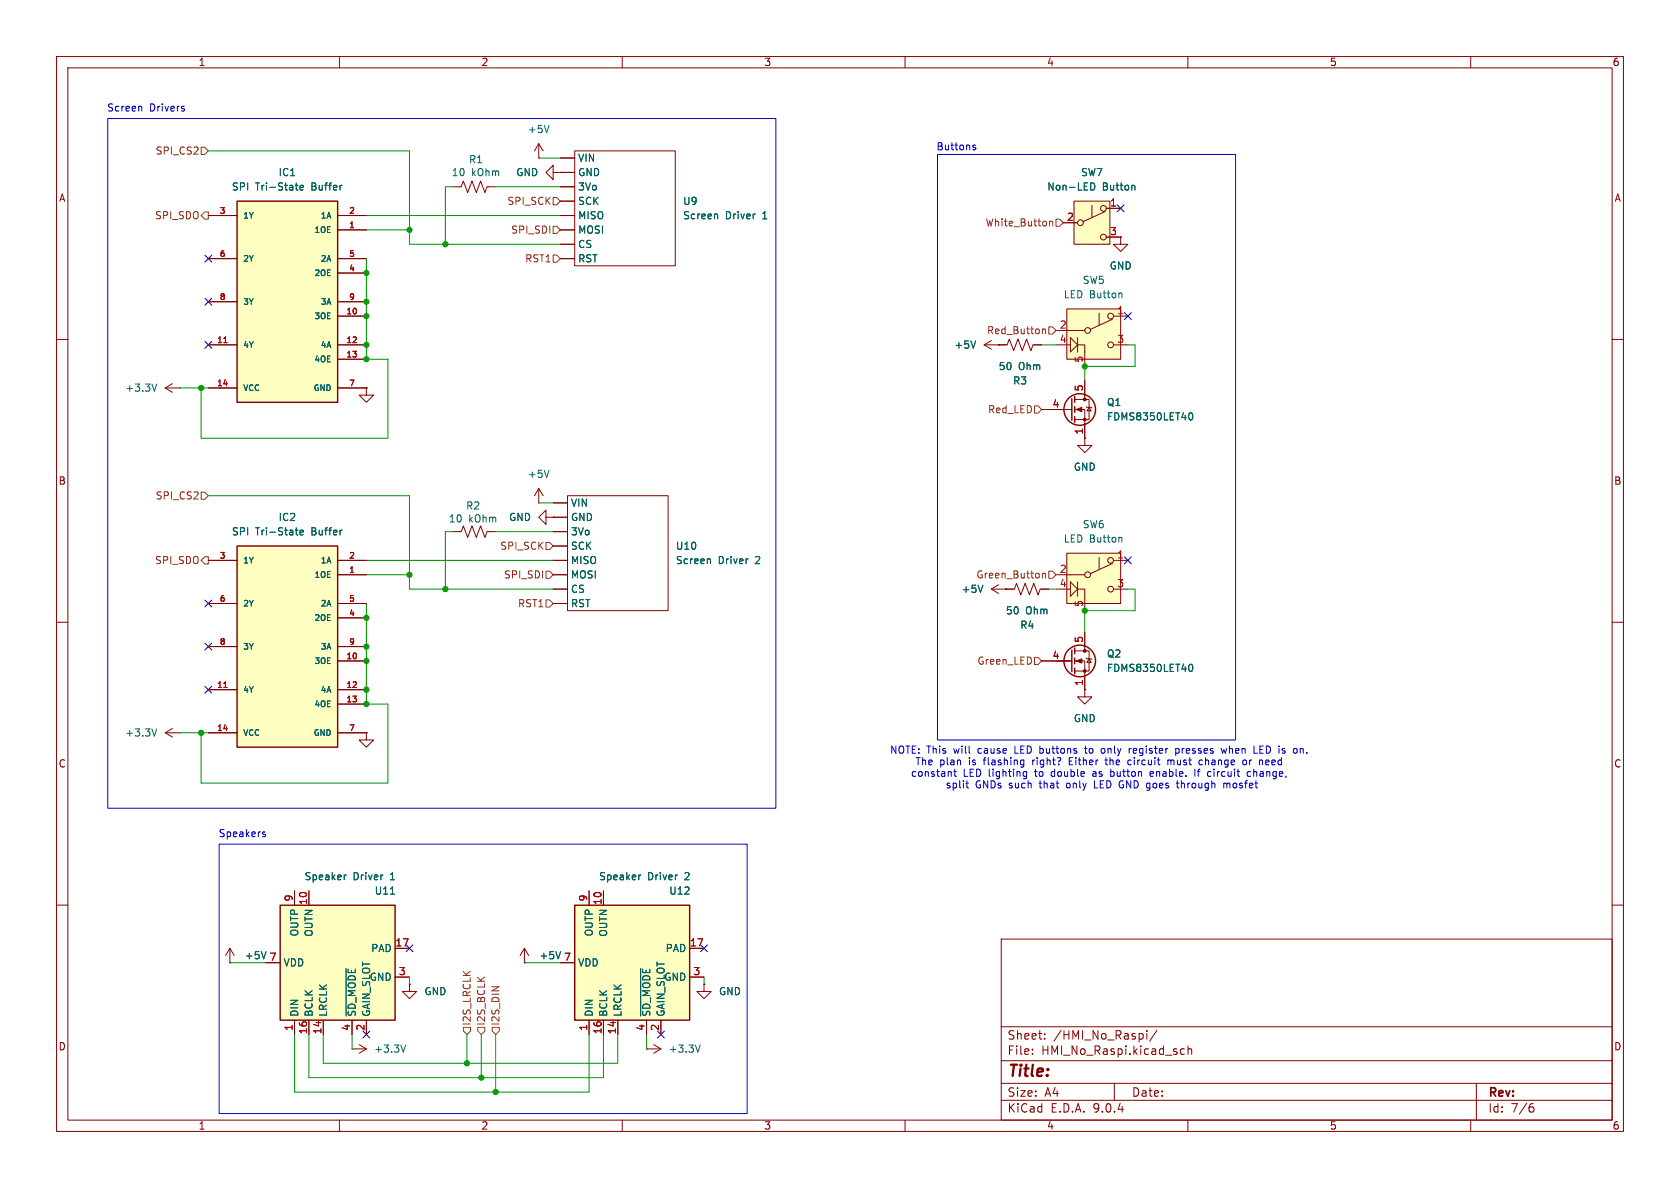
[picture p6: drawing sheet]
<svg xmlns="http://www.w3.org/2000/svg" width="297mm" height="210mm" viewBox="0 0 297 210" stroke-linecap="round" stroke-linejoin="round" font-family="sans-serif">
<g fill="none" stroke="#840000" stroke-width=".18">
<path d="M10 10h277v190h-277zM12 12h273v186h-273zM60 10v2M110 10v2M160 10v2M210 10v2M260 10v2M10 60h2M184.1 72.4h5.4M190 70.6h2.5v3.6h-2.5M190 72.4h1.8v5.1M191.8 77.5v1.2h1.2l-1.2 1.3-1.3-1.3h1.3"/>
<path d="M191.8 77.5h.1M191.8 67.3v3.3M192 71.9l.2 .1h.7l.1 .1M192.5 72l.4 .6h-.7zM285 60h2M10 110h2M285 110h2M191.8 121.9v1.3h1.2l-1.2 1.3-1.3-1.3h1.3M191.8 121.9h.1M10 160h2M177 166h108v32h-108zM285 160h2"/>
<path d="M60 198v2M110 198v2M160 198v2M177 194.5h108M177 191.5h108M177 187.5h108M177 181.5h108M182.5 186.3v.1M182.5 185.5v.1M184.7 183.6v.1M184.7 182.8v.1M197 191.5v3"/>
<path d="M202.7 182.2v.1M202.7 182.7v1M204.5 182.1l-1.3 2M208.7 186.1l.3 .3 .4-.1M209.4 185.5l-.4-.1-.3 .3M210 198v2M210 185.5l.2-.1 .4 .1 .1 .9M210 184.9v1.5M260 198v2M261 191.5v6.5M270.6 195.7h.4l.2 .3-.1 .5-.5 .1M271 195.1l-.4 .1"/>
</g>
<g fill="none" stroke="#840000" stroke-width=".25">
<path d="M189.5 70.5v3.8M190 70.1v1M190 71.9v1M190 73.7v1"/>
<circle cx="190.9" cy="72.4" r="2.79"/>
</g>
<g fill="#840000" stroke="#840000" stroke-width=".18">
<path d="M190.2 72.4l1.1-.4v.8z"/>
<circle cx="191.8" cy="70.6" r=".25"/>
<circle cx="191.8" cy="74.2" r=".25"/>
</g>
<path d="M210.3 73.1l.1-.1a.68 .68 0 0 1 .5 .6 .68 .68 0 0 1-.5 .6l-.1-.1" fill="none" stroke="#006464" stroke-width=".18"/>
<path d="M49.5 160h20.3v20.3h-20.3z" fill="#ffffc2"/>
<path d="M49.5 160h20.3v20.3h-20.3z" fill="none" stroke="#840000" stroke-width=".25"/>
<g fill="none" stroke="#840000" stroke-width=".18">
<path d="M198.1 41.9v1.3h1.3l-1.3 1.3-1.3-1.3h1.3M198.1 41.9h.1M80 94h1.5l.4-1 .8 2 .7-2 .8 2 .8-2 .7 2 .4-1h1.5M52.1 157.5v2.5M54.6 157.5v2.5M47 170.2h2.5M69.8 172.7h2.6M69.8 167.6h2.6M52.1 180.3v2.6M54.6 180.3v2.6M57.1 180.3v2.6M62.2 180.3v2.6"/>
<path d="M64.8 180.3v2.6M114.3 185.4h.1M114.3 185.4h2.5M115.6 184.7l1.2 .7M116.8 185.4l-1.2 .8"/>
</g>
<path d="M61.2 154.7l-.3 .1M69 158.1h.8M61.2 171.2v8.4M123.8 184.7l-.4 1.3" fill="none" stroke="#006464" stroke-width=".18"/>
<path d="M188.6 97.8h9.5v8.9h-9.5z" fill="#ffffc2"/>
<g fill="none" stroke="#840000" stroke-width=".18">
<path d="M188.6 97.8h9.5v8.9h-9.5zM194.3 98.6v2M196.6 99.6l-3.8 1.8M196.8 99.1h2.6M186.7 101.6h5.1M186.7 104.1h2.5M189.2 102.9l1.3 1.2-1.3 1.3zM190.5 104.1h1.3v3.9M190.5 102.9v2.5M196.8 104.1h2.6"/>
<circle cx="196.3" cy="99.1" r=".51"/>
<circle cx="192.3" cy="101.6" r=".51"/>
<circle cx="196.3" cy="104.1" r=".51"/>
</g>
<path d="M198.2 95l.1 .2v.6" fill="none" stroke="#006464" stroke-width=".18"/>
<path d="M41.9 96.5h17.8v35.6h-17.8z" fill="#ffffc2"/>
<path d="M41.9 96.5h17.8v35.6h-17.8z" fill="none" stroke="#840000" stroke-width=".25"/>
<g fill="none" stroke="#840000" stroke-width=".18">
<path d="M36.8 99.1h5.1M59.7 99.1h5.1M36.8 106.7h5.1M36.8 114.3h5.1M59.7 101.6h5.1M59.7 106.7h5.1M59.7 109.2h5.1M59.7 114.3h5.1M59.7 116.8h5.1M177.8 104.1h1.5l.4-1 .8 2.1 .7-2.1 .8 2.1 .8-2.1 .7 2.1 .4-1.1h1.5M36.8 121.9h5.1M36.8 129.5h5.1"/>
<path d="M59.7 121.9h5.1M59.7 124.5h5.1M59.7 129.5h5.1"/>
</g>
<path d="M39.6 121.5h.5" fill="none" stroke="#a90000" stroke-width=".18"/>
<path d="M52.2 93.7h.5M52.4 94.5l.3 .1M53 94.1l.6-.1v-.2l-.4-.1-.2 .2 .1 .6h.5" fill="none" stroke="#006464" stroke-width=".18"/>
<path d="M41.9 35.6h17.8v35.5h-17.8z" fill="#ffffc2"/>
<path d="M41.9 35.6h17.8v35.5h-17.8z" fill="none" stroke="#840000" stroke-width=".25"/>
<g fill="none" stroke="#840000" stroke-width=".18">
<path d="M36.8 38.1h5.1M59.7 38.1h5.1M36.8 45.7h5.1M36.8 53.3h5.1M59.7 40.6h5.1M59.7 45.7h5.1M59.7 48.3h5.1M59.7 53.3h5.1M59.7 55.9h5.1M36.8 61h5.1M36.8 68.6h5.1M59.7 61h5.1"/>
<path d="M59.7 63.5h5.1M59.7 68.6h5.1M92.7 170.2h.1M92.7 167.6l-.8 1.3M92.7 167.6l.8 1.3M92.7 167.6v2.6M62.2 185.4h.1M62.2 185.4h2.6M63.5 184.7l1.3 .7M64.8 185.4l-1.3 .8"/>
</g>
<path d="M39.6 60.6h.5" fill="none" stroke="#a90000" stroke-width=".18"/>
<path d="M52.2 32.8h.5M52.4 33.5l.3 .1M53 33.2l.6-.1v-.3h-.4l-.2 .1 .1 .6h.5M71.7 184.7l-.4 1.3" fill="none" stroke="#006464" stroke-width=".18"/>
<path d="M189.9 35.6h6.3v7.6h-6.3z" fill="#ffffc2"/>
<g fill="none" stroke="#840000" stroke-width=".18">
<path d="M188 39.4h2.5M189.9 35.6h6.3v7.6h-6.3zM193 36.3v2.1M195.4 37.4l-3.9 1.8M195.6 36.8h2.5M195.6 41.9h2.5"/>
<circle cx="191" cy="39.4" r=".51"/>
<circle cx="195.1" cy="36.8" r=".51"/>
<circle cx="195.1" cy="41.9" r=".51"/>
</g>
<path d="M192.8 32.3a.64 .64 0 0 1 .8 .7 .64 .64 0 0 1-.8 .6M200.4 32.8l.2 .1v.7" fill="none" stroke="#006464" stroke-width=".18"/>
<path d="M188.6 54.6h9.5v8.9h-9.5z" fill="#ffffc2"/>
<g fill="none" stroke="#840000" stroke-width=".18">
<path d="M186.7 58.4h5.1M188.6 54.6h9.5v8.9h-9.5zM189.2 59.7l1.3 1.3-1.3 1.2zM190.5 59.7v2.5M194.3 55.4v2M196.6 56.4l-3.8 1.8M196.8 55.9h2.6M186.7 61h2.5M190.5 61h1.3v3.8M196.8 61h2.6"/>
<circle cx="192.3" cy="58.4" r=".51"/>
<circle cx="196.3" cy="55.9" r=".51"/>
<circle cx="196.3" cy="61" r=".51"/>
</g>
<path d="M198.2 51.8l.1 .2v.6" fill="none" stroke="#006464" stroke-width=".18"/>
<path d="M101.6 160h20.3v20.3h-20.3z" fill="#ffffc2"/>
<g fill="none" stroke="#840000" stroke-width=".25">
<path d="M189.5 114.9v3.8M190 114.6v1M190 116.3v1M190 118.1v1M101.6 160h20.3v20.3h-20.3z"/>
<circle cx="190.9" cy="116.8" r="2.79"/>
</g>
<g fill="none" stroke="#840000" stroke-width=".18">
<path d="M36.8 38.1h5.1M59.7 38.1h5.1M80 33h1.5l.4-1 .8 2 .7-2 .8 2 .8-2 .7 2 .4-1h1.5M95.2 27.9h.1M95.2 25.4v2.5M95.2 25.4l-.7 1.3M95.2 25.4l.8 1.3M97.8 30.5v-1.3l-1.3 1.3 1.3 1.3v-1.3h1.3M99.1 30.5h.1M99.1 27.9h2.5M99.1 30.5h2.5M99.1 33h2.5"/>
<path d="M99.1 35.6h2.5M99.1 38.1h2.5M101.6 26.7h17.8v20.3h-17.8zM188 39.4h2.5M195.6 36.8h2.5M36.8 45.7h5.1M36.8 53.3h5.1M59.7 40.6h5.1M59.7 45.7h5.1M59.7 48.3h5.1M59.7 53.3h5.1M59.7 55.9h5.1"/>
<path d="M99.1 40.6h2.5M99.1 43.2h2.5M99.1 45.7h2.5M195.6 41.9h2.5M198.1 41.9h.1M29.2 68.6l1.3 .7M29.2 68.6h2.5M30.5 67.8l-1.3 .8M31.7 68.6h.1M36.8 61h5.1M36.8 68.6h5.1M59.7 61h5.1"/>
<path d="M59.7 68.6h5.1M59.7 63.5h5.1M64.8 68.6v1.3h-1.3l1.3 1.2 1.2-1.2h-1.2M64.8 68.6h.1M174 61h4.1l.3-1.1 .8 2.1 .8-2.1 .7 2.1 .8-2.1 .7 2.1 .4-1h1.5M174 61l1.3 .7M175.3 60.2l-1.3 .8M176.5 61h.1M184.1 72.4h5.1M191.8 77.5h.1M191.8 67.3v2.6M191.8 74.9v2.6"/>
<path d="M36.8 99.1h5.1M59.7 99.1h5.1M95.2 88.9h.1M95.2 86.4l-.7 1.2M95.2 86.4l.8 1.2M95.2 86.4v2.5M96.5 91.4v-1.2l-1.3 1.2 1.3 1.3v-1.3h1.3M97.8 91.4h.1M97.8 88.9h2.5M97.8 91.4h2.5M97.8 94h2.5M97.8 96.5h2.5"/>
<path d="M97.8 99.1h2.5M100.3 87.6h17.8v20.4h-17.8zM36.8 106.7h5.1M36.8 114.3h5.1M59.7 116.8h5.1M59.7 101.6h5.1M59.7 106.7h5.1M59.7 109.2h5.1M59.7 114.3h5.1M97.8 104.1h2.5M97.8 101.6h2.5M97.8 106.7h2.5"/>
<path d="M175.3 104.1l1.2 .8M175.3 104.1h3.8M176.5 103.4l-1.2 .7M177.8 104.1h.1M184.1 116.8h5.4M184.1 104.1h1.3M190 115.1h2.5v3.5h-2.5M190 116.8h1.8v5.1M191.8 111.8v3.3M192 116.3l.2 .2h.7l.1 .1M192.5 116.5l.4 .6h-.7zM29.2 129.5l1.3 .8"/>
<path d="M29.2 129.5h2.5M30.5 128.8l-1.3 .7M31.7 129.5h.1M36.8 129.5h5.1M36.8 121.9h5.1M59.7 129.5h5.1M59.7 121.9h5.1M59.7 124.5h5.1M64.8 129.5v1.3h-1.3l1.3 1.3 1.2-1.3h-1.2M64.8 129.5h.1M191.8 121.9h.1M52.1 157.5v2.5"/>
<path d="M54.6 157.5v2.5M104.1 157.5v2.5M106.7 157.5v2.5M40.6 170.2h.1M40.6 167.6l-.7 1.3M40.6 167.6l.8 1.3M40.6 167.6v2.6M47 170.2h2.5M69.8 172.7h2.6M69.8 167.6h2.6M72.4 174v1.3h1.3l-1.3 1.2-1.3-1.2h1.3M72.4 174h.1"/>
<path d="M92.7 170.2h.1M99.1 170.2h2.5M121.9 172.7h2.6M121.9 167.6h2.6M124.5 174v1.3h1.2l-1.2 1.2-1.3-1.2h1.3M124.5 174h.1M52.1 180.3v2.6M54.6 180.3v2.6M57.1 180.3v2.6M62.2 180.3v2.6M64.8 180.3v2.6M104.1 180.3v2.6"/>
<path d="M106.7 180.3v2.6M109.2 180.3v2.6M114.3 180.3v2.6M116.8 180.3v2.6"/>
</g>
<g fill="none" stroke="#006464" stroke-width=".18">
<path d="M52.2 32.8h.5M52.4 33.5l.3 .1M53 33.2l.6-.1v-.3h-.4l-.2 .1 .1 .6h.5M97.1 22.2l-.5 1.2M126.7 37.8l.2 .2v.7M192.8 32.3a.64 .64 0 0 1 .8 .7 .64 .64 0 0 1-.8 .6M200.4 32.8l.2 .1v.7M27.7 67.9l-.4 1.3M172.5 60.3l-.4 1.2M210.3 73.1l.1-.1a.68 .68 0 0 1 .5 .6 .68 .68 0 0 1-.5 .6l-.1-.1M52.2 93.7h.5M52.4 94.5l.3 .1"/>
<path d="M53 94.1l.6-.1v-.2l-.4-.1-.2 .2 .1 .6h.5M97.1 83.1l-.5 1.3M125.4 98.8l.2 .2v.6M173.8 103.4l-.5 1.3M210.3 117.5l.1-.1a.68 .68 0 0 1 .5 .7 .68 .68 0 0 1-.5 .6l-.1-.1M27.7 128.8l-.4 1.3M61.2 154.7l-.3 .1M69 158.1h.8M113.3 154.7l-.3 .1M61.2 171.2v8.4M113.3 171.2v8.4"/>
</g>
<g fill="#840000" stroke="#840000" stroke-width=".18">
<path d="M190.2 116.8l1.1-.3v.7z"/>
<circle cx="191.8" cy="115.1" r=".25"/>
<circle cx="191.8" cy="118.6" r=".25"/>
</g>
<g fill="none" stroke="#725600" stroke-width=".18">
<path d="M35.6 38.1l.6-.6h.6v1.2h-.6zM35.6 26h.6l.6 .7-.6 .6h-.6zM97.8 34.9h.6l.7 .7-.7 .6h-.6zM185.6 39.1v.8M185.6 39.2l.1-.1 .3 .1 .1 .7M186.7 38.7h.6l.7 .7-.7 .6h-.6zM97.8 45.1h.6l.7 .6-.7 .7h-.6zM97.8 40h.6l.7 .6-.7 .7h-.6zM184.3 58.2v.8M184.3 58.3l.2-.1h.3v.8M185.4 57.8h.7l.6 .6-.6 .7h-.7zM182.9 71.8h.6l.6 .6-.6 .6h-.6z"/>
<path d="M35.6 87h.6l.6 .6-.6 .7h-.6zM36.2 98.4h.6v1.3h-.6l-.6-.6zM96.5 95.9h.7l.6 .6-.6 .7h-.7zM96.5 106h.7l.6 .7-.6 .6h-.7zM96.5 101h.7l.6 .6-.6 .6h-.7zM182.9 116.2h.6l.6 .6-.6 .7h-.6zM184.3 101.3v.9M184.3 101.5l.2-.2 .3 .1v.8M185.4 101h.7l.6 .6-.6 .6h-.7zM81.9 181.6h1.3v.6l-.7 .7-.6-.7zM84.5 181.6h1.2v.6l-.6 .7-.6-.7zM87 181.6h1.3v.6l-.7 .7-.6-.7z"/>
</g>
<g fill="none" stroke="#009600" stroke-width=".18">
<path d="M36.8 26.7h35.6v16.5h26.7M64.8 38.1h34.3M80 33h-1.3v10.2M87.6 33h11.5M95.2 27.9h3.9M64.8 45.7v17.8h3.8v14h-33v-8.9M64.8 40.6h7.6M31.7 68.6h5.1M184.1 61h2.6M199.4 61h1.3v3.8h-8.9v2.5M36.8 87.6h35.6v16.5h25.4M64.8 99.1h33"/>
<path d="M80 94h-1.3v10.1M87.6 94h10.2M95.2 88.9h2.6M64.8 106.7v17.8h3.8v13.9h-33v-8.9M64.8 101.6h7.6M185.4 104.1h1.3M199.4 104.1h1.3v3.9h-8.9v3.8M31.7 129.5h5.1M40.6 170.2h6.4M72.4 172.7v1.3M92.7 170.2h6.4M124.5 172.7v1.3"/>
<path d="M52.1 182.9v10.1h52v-10.1M54.6 182.9v7.6h52.1v-7.6M57.1 182.9v5.1h52.1v-5.1M62.2 182.9v2.5M82.5 182.9v5.1M85.1 182.9v7.6M87.6 182.9v10.1M114.3 182.9v2.5"/>
</g>
<g fill="none" stroke="#000084" stroke-width=".18">
<path d="M197.5 36.2l1.2 1.2M198.7 36.2l-1.2 1.2M36.2 52.7l1.2 1.2M36.2 45.1l1.2 1.2M37.4 52.7l-1.2 1.2M37.4 45.1l-1.2 1.2M198.8 55.3l1.2 1.2M200 55.3l-1.2 1.2M36.2 60.4l1.2 1.2M37.4 60.4l-1.2 1.2M198.8 98.5l1.2 1.2M200 98.5l-1.2 1.2"/>
<path d="M36.2 113.7l1.2 1.2M36.2 106.1l1.2 1.2M37.4 113.7l-1.2 1.2M37.4 106.1l-1.2 1.2M36.2 121.3l1.2 1.2M37.4 121.3l-1.2 1.2M71.8 167l1.2 1.2M73 167l-1.2 1.2M123.9 167l1.2 1.2M125.1 167l-1.2 1.2M64.2 182.3l1.2 1.2M65.4 182.3l-1.2 1.2"/>
<path d="M116.2 182.3l1.2 1.2M117.4 182.3l-1.2 1.2"/>
</g>
<g fill="none" stroke="#0000c2" stroke-width=".18">
<path d="M24.9 18.8l.2 .2v.6M32.6 19.3v.3M19 21h118.2v121.9h-118.2zM165.7 27.3h52.7v103.5h-52.7zM172 25.9l.5 .3-.2 .3-.3-.1M172.5 25.7l-.3-.1-.2 .2M168.8 136v1.1l.3 .1M170.9 138v1.1l.3 .2M180.6 134.4h.4M181 134.4v1l-.2 .2M181 135.1l-.4 .1M181 137.2h.5"/>
<path d="M181 136.5h.5M181.5 136.4v1l-.3 .3-.3-.1M189 133.9v1.3h.6M189 134.5h.5M191.7 132.3h.5M191.9 131.9v1.1l.3 .2M193.3 136.4l-.1 .1M193.3 136.8l-.1 .1 .1 .3M193.5 138v1.3h.6M194.7 133l.2 .2 .3-.1M195.2 132.4l-.3-.1-.2 .1M195.5 133.9v1.1l.3 .2"/>
<path d="M196.4 137.2h.3M196.4 136v1.2M196.7 136.4l-.3 .1M199.6 132.3v.9M200 132.3l-.4 .2M200 134.4h-.4l-.2 .2 .1 .5h.5M200.4 132.4v.7M201 132.6l-.6 .1M203.9 136.5l-.4-.1-.2 .2 .1 .6h.5M203.9 136.7l-.6 .1M206.5 134.4v.8M206.5 134.4v.1"/>
<path d="M206.9 134.4l.1 .1M207 134.5v.7M207.1 134.4l-.1 .1M207.9 132.4l.3-.1 .3 .2-.2 .6h-.4M207.9 132.3v1.3M207.9 138.4h.5M208.1 139.1l.3 .2M211.2 136v1.2M211.7 136.4h.4M211.9 136l-.1 1.2M212.1 135.1h.5M214.1 137.2h-.1"/>
<path d="M215.9 132.3l.2 .9 .3-.7 .2 .7 .3-.9M216.3 138.6l.4-.2 .2 .2M216.3 138.4v.9M216.9 138.6v.7M217.4 138.5l-.3-.1-.2 .2M219.8 134.5l.3-.1 .3 .2-.2 .5-.3 .1-.1-.1M221.1 136.5l-.4-.1-.2 .2 .1 .6h.5M222.7 132.5h.5M223.3 131.9h-.6v1.3h.6M224.2 134.4h-.3l-.1 .1v.6l.4 .1M224.4 134.7l-.6 .1M229.9 132.4l.3-.1 .2 .2"/>
<path d="M38.7 149.2h93.4v47.7h-93.4zM46.6 147.5h.3v.2l-.1 .2h-.3M46.6 147.1h.3"/>
</g>
<path d="M39.6 60.6h.5M39.6 121.5h.5" fill="none" stroke="#a90000" stroke-width=".18"/>
<g fill="#009600" stroke="#009600" stroke-width=".18">
<circle cx="191.8" cy="108" r=".46"/>
<circle cx="78.7" cy="104.1" r=".46"/>
<circle cx="64.8" cy="109.2" r=".46"/>
<circle cx="64.8" cy="114.3" r=".46"/>
<circle cx="64.8" cy="116.8" r=".46"/>
<circle cx="72.4" cy="101.6" r=".46"/>
<circle cx="191.8" cy="64.8" r=".46"/>
<circle cx="64.8" cy="63.5" r=".46"/>
<circle cx="64.8" cy="55.9" r=".46"/>
<circle cx="64.8" cy="61" r=".46"/>
<circle cx="35.6" cy="68.6" r=".46"/>
<circle cx="35.6" cy="129.5" r=".46"/>
<circle cx="64.8" cy="121.9" r=".46"/>
<circle cx="64.8" cy="124.5" r=".46"/>
<circle cx="87.6" cy="193" r=".46"/>
<circle cx="85.1" cy="190.5" r=".46"/>
<circle cx="82.5" cy="188" r=".46"/>
<circle cx="64.8" cy="48.3" r=".46"/>
<circle cx="64.8" cy="53.3" r=".46"/>
<circle cx="72.4" cy="40.6" r=".46"/>
<circle cx="78.7" cy="43.2" r=".46"/>
</g>
<text font-size="2.8" fill="#840000" x="178" y="190.9">Title:</text>
<g font-size="2.1" fill="#840000">
<text x="178" y="184">Sheet:</text>
<text x="186.2" y="184">/HMI_No_Raspi/</text>
<text x="178" y="186.7">File:</text>
<text x="184.1" y="186.7">HMI_No_Raspi.kicad_sch</text>
<text x="178" y="196.9">KiCad</text>
<text x="178" y="194.1">Size:</text>
<text x="184.7" y="194.1">A4</text>
<text x="185.7" y="196.9">E.D.A.</text>
<text x="193.3" y="196.9">9.0.4</text>
<text x="200" y="194.1">Date:</text>
<text x="263" y="194.3">Rev:</text>
<text x="263" y="196.9">Id:</text>
<text x="267.1" y="196.9">7/6</text>
</g>
<g font-size="1.8" fill="#840000">
<text x="35" y="11.9">1</text>
<text x="85" y="11.9">2</text>
<text x="135" y="11.9">3</text>
<text x="185" y="11.9">4</text>
<text x="235" y="11.9">5</text>
<text x="285" y="11.9">6</text>
<text x="10.3" y="35.9">A</text>
<text x="285.3" y="35.9">A</text>
<text x="10.3" y="85.9">B</text>
<text x="285.3" y="85.9">B</text>
<text x="10.3" y="135.9">C</text>
<text x="285.3" y="135.9">C</text>
<text x="10.3" y="185.9">D</text>
<text x="285.3" y="185.9">D</text>
<text x="35" y="199.9">1</text>
<text x="85" y="199.9">2</text>
<text x="135" y="199.9">3</text>
<text x="185" y="199.9">4</text>
<text x="235" y="199.9">5</text>
<text x="285" y="199.9">6</text>
</g>
<g font-size="1.8" fill="#0000c2">
<text x="18.9" y="19.9">Screen</text>
<text x="26.4" y="19.9">Drivers</text>
<text x="165.5" y="26.8">Buttons</text>
<text x="157.3" y="133.4">NOTE: This</text>
<text x="160.9" y="137.5">constant</text>
<text x="161.7" y="135.5">The</text>
<text x="166.1" y="135.5">plan</text>
<text x="168.7" y="133.4">will</text>
<text x="170.3" y="137.5">LED lighting</text>
<text x="171.4" y="135.5">is</text>
<text x="173.2" y="133.4">cause</text>
<text x="174.2" y="135.5">flashing</text>
<text x="179.8" y="133.4">LED buttons</text>
<text x="183" y="135.5">right?</text>
<text x="183.3" y="137.5">to</text>
<text x="186.3" y="137.5">double</text>
<text x="189.7" y="135.5">Either</text>
<text x="192.7" y="133.4">to</text>
<text x="193.8" y="137.5">as</text>
<text x="195.7" y="133.4">only</text>
<text x="196.3" y="135.5">the</text>
<text x="197.2" y="137.5">button</text>
<text x="200.5" y="135.5">circuit</text>
<text x="200.8" y="133.4">register</text>
<text x="204.4" y="137.5">enable.</text>
<text x="207.7" y="135.5">must</text>
<text x="209.3" y="133.4">presses</text>
<text x="212.5" y="137.5">If</text>
<text x="213.4" y="135.5">change</text>
<text x="215" y="137.5">circuit</text>
<text x="217.6" y="133.4">when</text>
<text x="221.4" y="135.5">or</text>
<text x="222.2" y="137.5">change,</text>
<text x="223.5" y="133.4">LED is</text>
<text x="224.5" y="135.5">need</text>
<text x="231" y="133.4">on.</text>
<text x="167.1" y="139.6">split</text>
<text x="172.4" y="139.6">GNDs</text>
<text x="178.5" y="139.6">such</text>
<text x="184.1" y="139.6">that</text>
<text x="189" y="139.6">only</text>
<text x="194.1" y="139.6">LED GND goes</text>
<text x="209.3" y="139.6">through</text>
<text x="217.8" y="139.6">mosfet</text>
<text x="38.6" y="148.2">Speakers</text>
</g>
<g font-size="1.8" fill="#006464">
<text x="93.2" y="23.7">+5V</text>
<text x="82.8" y="29.1">R1</text>
<text x="102.1" y="28.8">VIN</text>
<text x="40.9" y="33.9">SPI</text>
<text x="45.2" y="33.9">Tri-State</text>
<text x="49.2" y="31.3">IC1</text>
<text x="55.2" y="33.9">Buffer</text>
<text x="79.8" y="31.3">10</text>
<text x="83.4" y="31.3">kOhm</text>
<text x="91.2" y="31.3">GND</text>
<text x="102.1" y="31.3">GND</text>
<text x="102.1" y="33.9">3Vo</text>
<text x="185" y="33.9">Non-LED</text>
<text x="191" y="31.3">SW7</text>
<text x="194.9" y="33.9">Button</text>
<text x="102.1" y="36.4">SCK</text>
<text x="102.1" y="39">MISO</text>
<text x="102.1" y="41.5">MOSI</text>
<text x="120.7" y="36.4">U9</text>
<text x="120.7" y="39">Screen</text>
<text x="128.2" y="39">Driver</text>
<text x="134.9" y="39">1</text>
<text x="102.1" y="44">CS</text>
<text x="102.1" y="46.6">RST</text>
<text x="196.1" y="47.9">GND</text>
<text x="188" y="52.9">LED Button</text>
<text x="191.3" y="50.4">SW5</text>
<text x="168.6" y="61.8">+5V</text>
<text x="176.5" y="65.6">50</text>
<text x="180" y="65.6">Ohm</text>
<text x="22" y="69.4">+3.3V</text>
<text x="179" y="68.2">R3</text>
<text x="195.6" y="72">Q1</text>
<text x="195.6" y="74.5">FDMS8350LET40</text>
<text x="189.7" y="83.4">GND</text>
<text x="93.2" y="84.7">+5V</text>
<text x="100.8" y="89.8">VIN</text>
<text x="40.9" y="94.8">SPI</text>
<text x="45.2" y="94.8">Tri-State</text>
<text x="49.2" y="92.3">IC2</text>
<text x="55.2" y="94.8">Buffer</text>
<text x="79.3" y="92.6">10</text>
<text x="82.3" y="90.3">R2</text>
<text x="82.8" y="92.6">kOhm</text>
<text x="89.9" y="92.3">GND</text>
<text x="100.8" y="92.3">GND</text>
<text x="100.8" y="94.8">3Vo</text>
<text x="191.3" y="93.6">SW6</text>
<text x="100.8" y="97.4">SCK</text>
<text x="100.8" y="99.9">MISO</text>
<text x="119.4" y="97.4">U10</text>
<text x="119.4" y="99.9">Screen</text>
<text x="127" y="99.9">Driver</text>
<text x="133.6" y="99.9">2</text>
<text x="188" y="96.1">LED Button</text>
<text x="100.8" y="102.5">MOSI</text>
<text x="100.8" y="105">CS</text>
<text x="100.8" y="107.5">RST</text>
<text x="169.9" y="105">+5V</text>
<text x="177.7" y="108.8">50</text>
<text x="180.3" y="111.4">R4</text>
<text x="181.3" y="108.8">Ohm</text>
<text x="195.6" y="116.4">Q2</text>
<text x="195.6" y="119">FDMS8350LET40</text>
<text x="22" y="130.4">+3.3V</text>
<text x="189.7" y="127.9">GND</text>
<text x="53.7" y="155.8">Speaker</text>
<text x="62.4" y="155.8">Driver</text>
<text x="69.1" y="155.8">1</text>
<text x="105.8" y="155.8">Speaker</text>
<text x="114.5" y="155.8">Driver</text>
<text x="121.2" y="155.8">2</text>
<text x="66.1" y="158.3">U11</text>
<text x="118.2" y="158.3">U12</text>
<text x="52.9" y="165.6" transform="rotate(-90 52.9 165.6)">OUTP</text>
<text x="55.5" y="165.7" transform="rotate(-90 55.5 165.7)">OUTN</text>
<text x="105" y="165.6" transform="rotate(-90 105 165.6)">OUTP</text>
<text x="107.5" y="165.7" transform="rotate(-90 107.5 165.7)">OUTN</text>
<text x="50" y="171">VDD</text>
<text x="65.3" y="173.6">GND</text>
<text x="65.5" y="168.5">PAD</text>
<text x="102.1" y="171">VDD</text>
<text x="117.3" y="173.6">GND</text>
<text x="117.6" y="168.5">PAD</text>
<text x="52.9" y="179.8" transform="rotate(-90 52.9 179.8)">DIN</text>
<text x="55.5" y="179.8" transform="rotate(-90 55.5 179.8)">BCLK</text>
<text x="58" y="179.8" transform="rotate(-90 58 179.8)">LRCLK</text>
<text x="63.1" y="179.8" transform="rotate(-90 63.1 179.8)">~{SD_MODE}</text>
<text x="65.6" y="179.8" transform="rotate(-90 65.6 179.8)">GAIN_SLOT</text>
<text x="74.9" y="176.1">GND</text>
<text x="105" y="179.8" transform="rotate(-90 105 179.8)">DIN</text>
<text x="107.5" y="179.8" transform="rotate(-90 107.5 179.8)">BCLK</text>
<text x="110.1" y="179.8" transform="rotate(-90 110.1 179.8)">LRCLK</text>
<text x="115.2" y="179.8" transform="rotate(-90 115.2 179.8)">~{SD_MODE}</text>
<text x="117.7" y="179.8" transform="rotate(-90 117.7 179.8)">GAIN_SLOT</text>
<text x="127" y="176.1">GND</text>
<text x="66" y="186.3">+3.3V</text>
<text x="118.1" y="186.3">+3.3V</text>
</g>
<g font-size="1.8" fill="#725600">
<text x="27.4" y="27.5">SPI_CS2</text>
<text x="27.3" y="39">SPI_SDO</text>
<text x="89.6" y="36.4">SPI_SCK</text>
<text x="90.3" y="41.5">SPI_SDI</text>
<text x="174.1" y="40.2">White_Button</text>
<text x="92.7" y="46.6">RST1</text>
<text x="174.4" y="59.3">Red_Button</text>
<text x="174.6" y="73.3">Red_LED</text>
<text x="27.4" y="88.5">SPI_CS2</text>
<text x="27.3" y="99.9">SPI_SDO</text>
<text x="88.3" y="97.4">SPI_SCK</text>
<text x="89" y="102.5">SPI_SDI</text>
<text x="91.5" y="107.5">RST1</text>
<text x="172.5" y="102.5">Green_Button</text>
<text x="172.7" y="117.7">Green_LED</text>
<text x="83.4" y="181.4" transform="rotate(-90 83.4 181.4)">I2S_LRCLK</text>
<text x="86" y="181.4" transform="rotate(-90 86 181.4)">I2S_BCLK</text>
<text x="88.5" y="181.4" transform="rotate(-90 88.5 181.4)">I2S_DIN</text>
</g>
<g font-size="1.8" fill="#a90000">
<text x="188.5" y="39.1">2</text>
<text x="196.1" y="36.6">1</text>
<text x="196.1" y="41.7">3</text>
<text x="187.3" y="58.2">2</text>
<text x="197.4" y="55.6">1</text>
<text x="187.3" y="60.7">4</text>
<text x="191.5" y="64.2" transform="rotate(-90 191.5 64.2)">5</text>
<text x="197.4" y="60.7">3</text>
<text x="191.5" y="69.3" transform="rotate(-90 191.5 69.3)">5</text>
<text x="186" y="72.1">4</text>
<text x="191.5" y="76.9" transform="rotate(-90 191.5 76.9)">1</text>
<text x="187.3" y="101.3">2</text>
<text x="197.4" y="98.8">1</text>
<text x="187.3" y="103.9">4</text>
<text x="191.5" y="107.4" transform="rotate(-90 191.5 107.4)">5</text>
<text x="197.4" y="103.9">3</text>
<text x="191.5" y="113.7" transform="rotate(-90 191.5 113.7)">5</text>
<text x="186" y="116.6">4</text>
<text x="191.5" y="121.4" transform="rotate(-90 191.5 121.4)">1</text>
<text x="51.8" y="159.5" transform="rotate(-90 51.8 159.5)">9</text>
<text x="54.4" y="160.1" transform="rotate(-90 54.4 160.1)">10</text>
<text x="103.9" y="159.5" transform="rotate(-90 103.9 159.5)">9</text>
<text x="106.4" y="160.1" transform="rotate(-90 106.4 160.1)">10</text>
<text x="69.8" y="167.4">17</text>
<text x="121.9" y="167.4">17</text>
<text x="43.2" y="169.8">+5V 7</text>
<text x="70.4" y="172.5">3</text>
<text x="95.3" y="169.8">+5V 7</text>
<text x="122.5" y="172.5">3</text>
<text x="51.8" y="182.3" transform="rotate(-90 51.8 182.3)">1</text>
<text x="54.4" y="182.9" transform="rotate(-90 54.4 182.9)">16</text>
<text x="56.9" y="182.9" transform="rotate(-90 56.9 182.9)">14</text>
<text x="62" y="182.3" transform="rotate(-90 62 182.3)">4</text>
<text x="64.5" y="182.3" transform="rotate(-90 64.5 182.3)">2</text>
<text x="103.9" y="182.3" transform="rotate(-90 103.9 182.3)">1</text>
<text x="106.4" y="182.9" transform="rotate(-90 106.4 182.9)">16</text>
<text x="109" y="182.9" transform="rotate(-90 109 182.9)">14</text>
<text x="114" y="182.3" transform="rotate(-90 114 182.3)">4</text>
<text x="116.6" y="182.3" transform="rotate(-90 116.6 182.3)">2</text>
</g>
<g font-size="1.4" fill="#a90000">
<text x="38.8" y="37.8">3</text>
<text x="61.6" y="37.8">2</text>
<text x="61.6" y="40.4">1</text>
<text x="38.8" y="45.5">6</text>
<text x="61.6" y="45.5">5</text>
<text x="38.8" y="53.1">8</text>
<text x="61.6" y="48">4</text>
<text x="61.6" y="53.1">9</text>
<text x="61.1" y="55.6">10</text>
<text x="38.3" y="60.7">11</text>
<text x="61.1" y="60.7">12</text>
<text x="61.1" y="63.2">13</text>
<text x="38.3" y="68.3">14</text>
<text x="61.6" y="68.3">7</text>
<text x="38.8" y="98.8">3</text>
<text x="61.6" y="98.8">2</text>
<text x="61.6" y="101.3">1</text>
<text x="38.8" y="106.4">6</text>
<text x="61.6" y="106.4">5</text>
<text x="61.6" y="109">4</text>
<text x="38.8" y="114">8</text>
<text x="61.1" y="116.6">10</text>
<text x="61.6" y="114">9</text>
<text x="38.3" y="121.7">11</text>
<text x="61.1" y="121.7">12</text>
<text x="61.1" y="124.2">13</text>
<text x="38.3" y="129.3">14</text>
<text x="61.6" y="129.3">7</text>
</g>
<g font-size="1.4" fill="#006464">
<text x="42.9" y="38.8">1Y</text>
<text x="55.5" y="41.4">1OE</text>
<text x="56.6" y="38.8">1A</text>
<text x="42.9" y="46.5">2Y</text>
<text x="56.6" y="46.5">2A</text>
<text x="55.5" y="49">2OE</text>
<text x="42.9" y="54.1">3Y</text>
<text x="55.5" y="56.6">3OE</text>
<text x="56.6" y="54.1">3A</text>
<text x="42.9" y="61.7">4Y</text>
<text x="55.5" y="64.2">4OE</text>
<text x="56.6" y="61.7">4A</text>
<text x="42.9" y="69.3">VCC</text>
<text x="55.3" y="69.3">GND</text>
<text x="42.9" y="99.8">1Y</text>
<text x="56.6" y="99.8">1A</text>
<text x="42.9" y="107.4">2Y</text>
<text x="55.5" y="102.3">1OE</text>
<text x="56.6" y="107.4">2A</text>
<text x="55.5" y="110">2OE</text>
<text x="42.9" y="115">3Y</text>
<text x="55.5" y="117.6">3OE</text>
<text x="56.6" y="115">3A</text>
<text x="42.9" y="122.7">4Y</text>
<text x="55.5" y="125.2">4OE</text>
<text x="56.6" y="122.7">4A</text>
<text x="42.9" y="130.3">VCC</text>
<text x="55.3" y="130.3">GND</text>
</g>
</svg>
